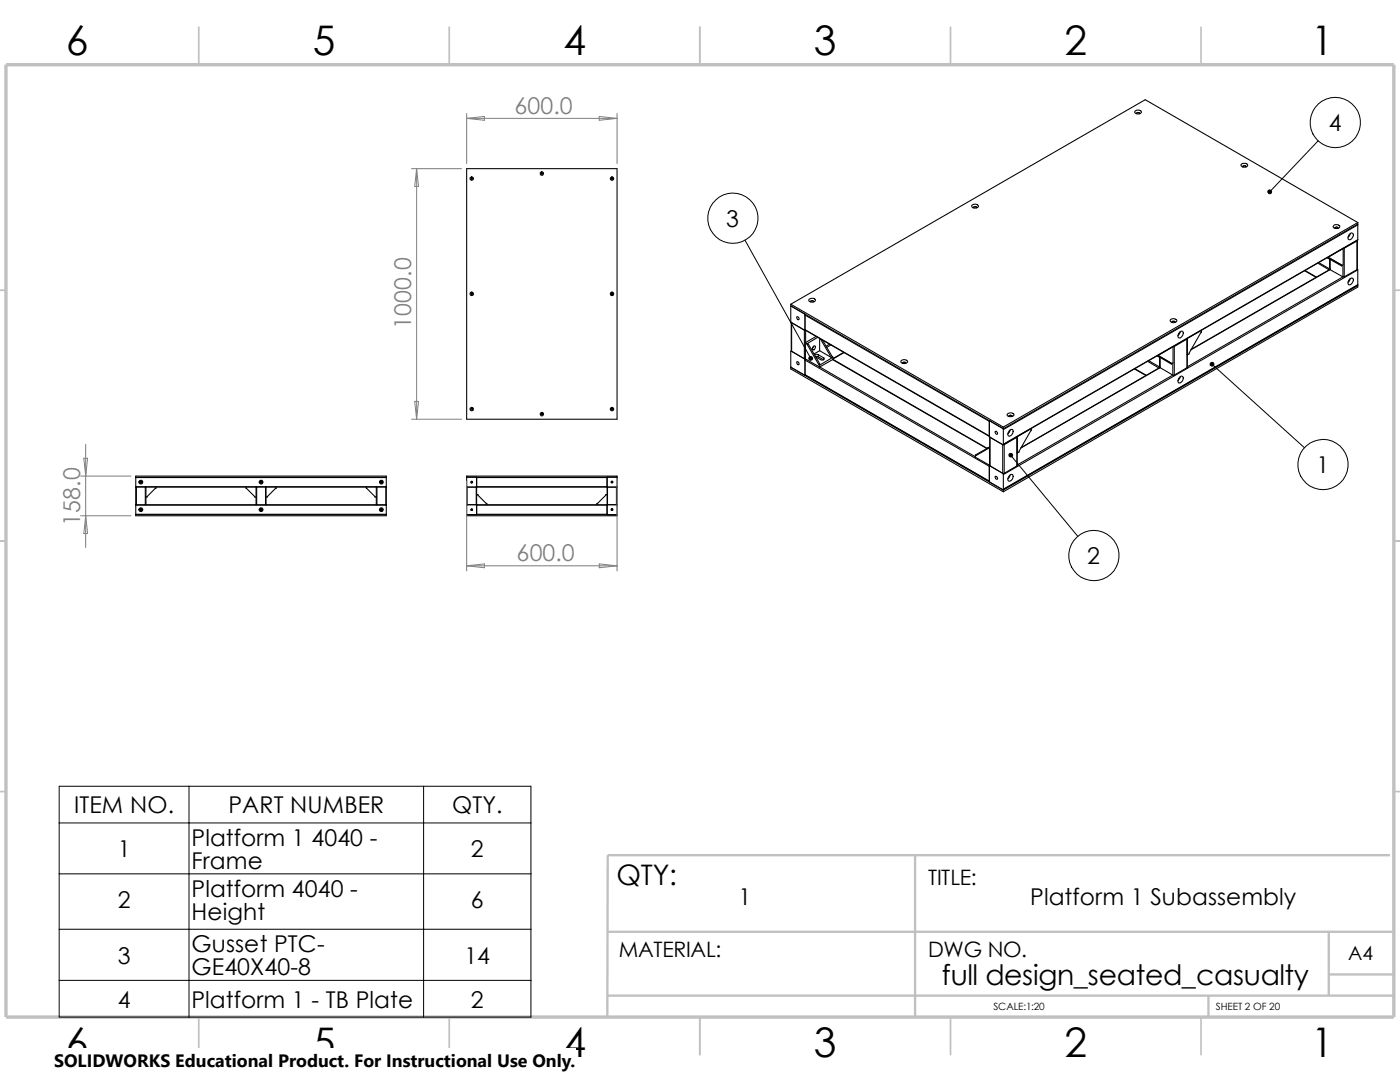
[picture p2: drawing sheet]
<svg xmlns="http://www.w3.org/2000/svg" width="279mm" height="216mm" viewBox="0 0 279 216" stroke-linecap="round" stroke-linejoin="round" font-family="sans-serif">
<g fill="none" stroke="#c0c0c0" stroke-width=".34">
<path d="M39.7 5.4v7.5M89.7 5.4v7.5M139.7 5.4v7.5M189.7 5.4v7.5M239.7 5.4v7.5M-.1 57.9h1.3M278.2 57.9h1.2M-.1 107.9h1.3M278.2 107.9h1.2M-.1 157.9h1.3M278.2 157.9h1.2M39.7 202.9v7.5"/>
<path d="M89.7 202.9v7.5M139.7 202.9v7.5M189.7 202.9v7.5M239.7 202.9v7.5"/>
</g>
<path d="M182.6 170.6v32.3M277.4 170.6h-156.1l-.1 32.3M121.2 198.7h157M121.2 185.9h156.7M241.2 198.7v4.2M265.2 185.9v12.8M265.2 194.4h13" fill="none" stroke="#c0c0c0" stroke-width=".47"/>
<path d="M1.2 12.9h277v190h-277z" fill="none" stroke="#c0c0c0" stroke-width=".68" stroke-linecap="butt"/>
<g fill="none" stroke="#000" stroke-width=".21">
<path d="M93.1 33.7h30v50h-30zM226.6 22.1a.67 .67 0 0 1 .7-.2 .67 .67 0 0 1 .5 .6 .74 .74 0 0 1-1.3-.2zM226.8 22.7a.32 .32 0 0 1 .3-.3 .32 .32 0 0 1 .4 .3h-.1M227.5 22.6l-.4-.1-.3 .1M247.7 32.8l.1-.1a.66 .66 0 0 1 .7-.2 .66 .66 0 0 1 .5 .6 .72 .72 0 0 1-.8 .3 .72 .72 0 0 1-.5-.5zM248.6 33.1l.1 .2M248.6 33.1a.32 .32 0 0 0-.4-.1 .32 .32 0 0 0-.2 .3M248.6 33.1h-.3l-.3 .2M161.5 59.7a.77 .77 0 0 1 1.2 .2 .73 .73 0 0 1-.7 .4 .73 .73 0 0 1-.6-.5zM193.9 41a.73 .73 0 0 1 .8-.3 .73 .73 0 0 1 .5 .6v.1a.74 .74 0 0 1-1.3-.4zM194.3 41.5a.32 .32 0 0 1 .3-.3 .32 .32 0 0 1 .3 .3M194.3 41.4l.1-.1h.3l.2 .1"/>
<path d="M260.3 54l2.3 1.3M260.4 54l2.3 1.3M263 52.5l2.3 1.3M263.2 52.4l2.2 1.3-.1 .1M264.9 51.4l.3 .2M265 51.5l2.7 1.5M265 51.5h.1M265.2 51.2h.1M265.2 51.2v.4M265.4 51.7v2.1M265.4 53.8l-27.7 15.9M265.4 51.5l-.2 .1"/>
<path d="M265.4 51.5l2.3 1.4M265.4 53.8l-27.7 16M265.4 53.8l2.6 1.4M266.1 45.1a.78 .78 0 0 1 1.3 .2 .73 .73 0 0 1-.7 .3 .73 .73 0 0 1-.6-.5zM267 45.6a.33 .33 0 0 0-.3-.3 .33 .33 0 0 0-.3 .3M267 45.5a.4 .4 0 0 0-.6 0M267.7 52.9v.1M268 55.2h.3M268 55.2l-31.1 18M268 52.9v2.3M268.1 49.6h.1M268.1 49.6l-2.9 1.6"/>
<path d="M268.1 49.6v3.2l-.4 .2M268.3 49.5l-.2 .1M268.3 49.5v5.7M269.5 46.6a.42 .42 0 0 1 .6 .1 .42 .42 0 0 1-.1 .6 .49 .49 0 0 1-.4 .5 .49 .49 0 0 1-.6-.3l.2-.5zM269.5 55.6a.42 .42 0 0 1 .6 0 .42 .42 0 0 1-.1 .7 .49 .49 0 0 1-.4 .5 .49 .49 0 0 1-.6-.3l.2-.5zM269.5 46.6l-.5 .8M269.5 55.6l-.5 .7M270.8 48.1l-2.5 1.4M270.8 48.1v5.7M270.8 53.8l-2.5 1.4M270.8 48v.1M270.9 53.7l.1 .1"/>
<path d="M270.9 48l-.1 5.8M270.9 56.9l.1 .1M270.9 44.7l.1 .2M271 47.8l-70.8 40.9M271 56.8l-70.8 40.9M271 57l-70.8 40.8M271 44.4v.3l-70.8 40.9M271 44.9v2.9M271 53.8v3M271 57v.3l-70.8 40.8M271 44.4l-70.8 40.8M271 44.4l-42.4-24.5-70.8 40.8"/>
<path d="M271 44.9l-70.8 40.8M271 47.8l-70.8 40.8M271 53.8l-70.8 40.9M271 56.8l-70.8 40.8M157.8 73.3v.3l42.4 24.5M157.8 60.7v.3l42.4 24.6M157.8 73.3l42.4 24.5M157.8 73.3h.1M157.8 60.7l42.4 24.5M157.9 64.3l.1 5.8M157.9 70.1h.1M157.9 61.1h.1"/>
<path d="M158 70.1l2.5 1.5M158 64.4l2.5 1.5M158 64.4v5.7M158 70.1h-.2l.1 3.2 2.7 1.6 .1-.1M159 72.2h.1a.3 .3 0 0 1 .4 .2 .3 .3 0 0 1-.2 .4l-.3-.4zM159 63.2h.1a.3 .3 0 0 1 .4 .2 .3 .3 0 0 1-.2 .4l-.3-.3zM160.5 65.9h.2M160.5 71.6h.2M160.5 65.9v5.7M160.5 71.6l.2 .2M160.6 74.8h.1M160.7 65.8l-.2 .1"/>
<path d="M160.7 65.8l36.7 21.3M160.7 74.8l36.7 21.3M160.7 65.8l-.1 .1M160.7 62.9v2.9M160.7 71.8v3M160.7 62.9l36.7 21.2M160.7 65.8l36.7 21.2M160.7 71.8l36.7 21.2M160.7 74.8l36.7 21.2M160.7 62.9l-.1-.2-2.7-1.6-.1 3.1 .2 .2M160.7 62.7v.2M160.7 71.6v.2"/>
<path d="M160.7 71.6l2.9 1.6M160.7 68.4v3.2M160.7 68.4l.4 .2M160.8 66v2.3M161.1 68.6v.1M161.1 68.7l2.3 4.1M161.1 68.7l.2-.1 2.3 4-.2 .2M161.8 60.1a.37 .37 0 0 1 .6 .1h-.1a.34 .34 0 0 0-.5 0zM162.4 69.1l-.3 .5M162.4 69h.1a.44 .44 0 0 1 .2 .6 .44 .44 0 0 1-.5 .2 .58 .58 0 0 1 .2-.8zM162.8 71.2h.5M162.8 71.2l.9 .6a.36 .36 0 0 0 .5 .1 .36 .36 0 0 0 .2-.5"/>
<path d="M162.9 67.1l-2.2 1.3M163.2 67.3l-2.1 1.3M163.3 70.8l-.4-.1-.3 .2M163.3 70.8l1.1 .6M163.3 70.8v.4M163.3 71.2l1 .6M163.4 72.8l.2 .1M163.6 67.5v2.5M163.6 72.9v.3M163.6 70l-1.1 .6M163.6 70l2.3 1.3M163.6 73.2l31 17.9"/>
<path d="M163.7 67.6l2.2 3.7M164.2 67.9l1.9 3.3M164.4 71.4v.4M165.6 68.7l-.8 .4M165.8 68.8l-.8 .5M166.1 71.2l.1 .1M166.1 71.2l-.2 .1M166.2 71.8l30.7 17.7M166.2 71.7l30.8 17.8M166.2 71.3l-2.6 1.6M166.2 71.7l-2.6 1.5M166.2 71.3v.4"/>
<path d="M168.4 70.3l-2.2 1.2M168.4 70.4l-2.2 1.2M179.8 72.1a.76 .76 0 0 1 1.3 .1l-.1 .2a.74 .74 0 0 1-1.2-.3zM180.1 72.3h.1a.34 .34 0 0 1 .6 .2v-.1a.41 .41 0 0 0-.7 .1zM226.4 73.6l2.3 1.3M226.5 73.6l2.3 1.3M229 72.1l2.3 1.3M229.2 72l2.3 1.2M230.9 71l.4 .2M231.1 71.1l2.7 1.5M231.3 70.8h.1M231.3 70.8v.4"/>
<path d="M231.4 73.3l.1 .1M231.4 73.3v.1M231.4 71.3v2M231.4 71.1l-.1 .1M231.4 71.1l2.4 1.4M231.5 73.3l-27.7 16M231.5 73.4l-27.8 16M231.5 71.3v2.1M231.5 73.4l2.6 1.4M233.7 63.7a.68 .68 0 0 1 .7-.1 .68 .68 0 0 1 .4 .5l-.1 .1a.69 .69 0 0 1-1.1-.3zM233.8 72.5v.1M233.8 64.3l.2-.2h.4l.1 .2"/>
<path d="M233.9 64.3a.3 .3 0 0 1 .3-.2 .3 .3 0 0 1 .3 .2M234.1 74.8h.3M234.1 74.8l-31.1 18M234.1 72.5v2.3M234.1 69.2l-2.8 1.6M234.1 69.2v3.2l-.3 .2M234.4 69.1l-.3 .1M234.4 69.1v5.7M235.4 66.3a.44 .44 0 0 1 .7-.1 .44 .44 0 0 1 0 .7 .68 .68 0 0 1-.9 .5 1 1 0 0 1 .2-1.1zM235.4 75.3a.41 .41 0 0 1 .6-.2 .41 .41 0 0 1 .1 .6 .7 .7 0 0 1-.9 .6 .95 .95 0 0 1 .2-1zM235.5 66.2l-.4 .8M235.5 75.2l-.4 .7"/>
<path d="M236.9 67.6l-2.5 1.5M236.9 67.6v5.8M236.9 73.4l-2.5 1.4M236.9 67.5v.1M236.9 67.5v5.9M236.9 67.5h.1M239.8 65.9v.4l-2.5 4.3-.4 .2M239.8 65.9l-2.9 1.6M239.8 65.9h.1M27.1 95.2v-.2h50v.2M27.1 95.2h50M27.1 95.3h50"/>
<path d="M27.1 97.1h50M27.1 95.3v1.8M27.1 97.2v3.5M27.1 97.1v.1M27.1 95.2v.1M27.1 97.2h.1M27.2 97.2h1.8M27.2 97.2v3.5M29 97.2h.1M29 97.2v3.5M29.1 97.2h22M29.1 97.2v3.5"/>
<path d="M31.1 97.2v.3l-1.8 1.7h-.2M49.1 97.2v.3l1.7 1.7h.3M51.1 97.2v3.5M51.1 97.2h.1M51.2 97.2h1.8M51.2 97.2v3.5M53 97.2h.1M53 97.2v3.5M53.1 97.2h22M53.1 97.2v3.5M55.1 97.2v.3l-1.8 1.7h-.2M73.1 97.2v.3l1.7 1.7h.3"/>
<path d="M75.1 97.2v3.5M75.1 97.2h.1M75.2 97.2h1.8M75.2 97.2v3.5M77 97.2h.1M77 97.2v3.5M77.1 97.1v.1M77.1 95.2v.1M77.1 95.3v1.8M77.1 97.2v3.5M93.1 95h30v.2h-30zM93.2 95.2v2"/>
<path d="M93.2 97.2v3.5M93.2 97.2h1.8M95 95.2l.1 .1M95 97.2v3.5M95 97.2h.1M95.1 95.2v.1M95.1 97.1v.1M95.1 97.2h26.1M95.1 95.3v1.8M95.1 97.2v3.5M95.1 98.7h.3l1.8 1.8v.2M95.1 95.3h26.1"/>
<path d="M95.1 97.1h26.1M95.1 97.1l-.1 .1M121.2 97.1v.1M121.2 97.2h.1M121.2 95.2v.1M121.2 95.3v1.8M121.2 97.2v3.5M121.2 98.7h-.3l-1.8 1.8v.2M121.2 97.2h1.8M123 97.2v3.5M123 97.2h.1v3.5h-.1M123 95.2l.1 .1v1.9h-.1"/>
<path d="M194.6 90.8v.4l2.9 1.6M197.1 89.4l.4 .2M197.1 89.4v.1l-2.3 1.4-.2-.1M197.1 89.4l-2.5 1.4M197.4 84.1l.2-.1 2.6 1.5v.2M197.4 87l.2 .2M197.4 96l.1 .2 2.7 1.5v-.1M197.4 84.1v2.9M197.4 93v3M197.5 89.6v3.2M197.5 89.6h.1M197.5 92.8h.1"/>
<path d="M197.5 92.9l.1 .1M197.5 83.9l-.1 .2M197.5 92.9l-.1 .1M197.5 92.9v.1M197.5 87.2v5.7M197.5 89.2l-.4 .2M197.6 87.2l2.5 1.5M197.6 93l2.5 1.4M197.6 87.2v5.8M197.6 93h-.2M198.6 86.1a.3 .3 0 0 1 .4 .2 .3 .3 0 0 1-.1 .4l-.3-.3zM198.6 95.1a.3 .3 0 0 1 .4 .1 .3 .3 0 0 1-.1 .4l-.3-.3z"/>
<path d="M200.1 94.4l.1 .3M200.1 88.7h.3M200.1 88.7v5.7M200.1 94.4h.3M200.2 88.6l-.1 .1M200.2 85.2v.4M200.2 85.7v2.9M200.2 94.7v2.9M200.2 97.8v.3M200.4 88.7v5.7M201 82.7l.1-.1a.69 .69 0 0 1 .7-.2 .69 .69 0 0 1 .5 .5 .81 .81 0 0 1-1.3-.2zM201.5 85.9a.41 .41 0 0 1 .6-.2 .41 .41 0 0 1 0 .6 .59 .59 0 0 1-.3 .6 .59 .59 0 0 1-.6-.1v-.4z"/>
<path d="M201.5 94.9a.44 .44 0 0 1 .6-.1 .44 .44 0 0 1 0 .7 .54 .54 0 0 1-.3 .5 .54 .54 0 0 1-.6-.2v-.4zM201.6 85.8l-.5 .8M201.6 94.8l-.5 .7M202 83.1a.32 .32 0 0 0-.3-.3 .32 .32 0 0 0-.4 .3M202 83.1v-.1a.4 .4 0 0 0-.7 .1M202.9 93l-2.5 1.4M203 92.9l-.1 .1M203 87.2l-.1 5.8M203 90.4h.1M203 87.1l-2.6 1.6M203 87.1v3.3M205.8 85.5v.4l-2.4 4.3-.4 .2"/>
<path d="M205.8 85.5l-2.8 1.6M205.8 85.5h.1M27.1 100.7h.1M27.1 102.7h50M27.1 102.7v.2h50v-.2M27.1 100.8h50M27.1 102.6h50M27.1 100.8v1.8M27.1 102.6v.1M27.1 100.7v.1M27.2 100.7h1.8M29 100.7h.1"/>
<path d="M29.1 100.7h22M51.1 100.7h.1M51.2 100.7h1.8M53 100.7h.1M53.1 100.7h22M75.1 100.7h.1M75.2 100.7h1.8M77 100.7h.1M77.1 102.6v.1M77.1 100.7v.1M77.1 100.8v1.8M93.1 102.7h30v.2h-30z"/>
<path d="M93.2 100.7v2M93.2 100.7h1.8M95 100.7l.1 .1M95 100.7h.1M95.1 102.6v.1M95.1 100.7v.1M95.1 100.7h26.1M95.1 100.8v1.8M95.1 100.8h26.1M95.1 102.6h26.1M95.1 102.6l-.1 .1M121.2 100.7h.1"/>
<path d="M121.2 102.6v.1M121.2 100.7v.1M121.2 100.8v1.8M121.2 100.7h1.8M123 100.7l.1 .1v1.8l-.1 .1"/>
<circle cx="94.1" cy="35.6" r=".16"/>
<circle cx="94.1" cy="35.6" r=".34"/>
<circle cx="108.1" cy="34.6" r=".17"/>
<circle cx="108.1" cy="34.6" r=".33"/>
<circle cx="122.1" cy="35.6" r=".34"/>
<circle cx="122.1" cy="35.6" r=".15"/>
<circle cx="94.1" cy="58.6" r=".18"/>
<circle cx="94.1" cy="58.6" r=".34"/>
<circle cx="122.1" cy="58.6" r=".34"/>
<circle cx="122.1" cy="58.6" r=".17"/>
<circle cx="28.1" cy="96.2" r=".38"/>
<circle cx="28.1" cy="96.2" r=".13"/>
<circle cx="28.1" cy="96.2" r=".17"/>
<circle cx="28.1" cy="96.2" r=".22"/>
<circle cx="52.1" cy="96.2" r=".38"/>
<circle cx="52.1" cy="96.2" r=".13"/>
<circle cx="52.1" cy="96.2" r=".17"/>
<circle cx="52.1" cy="96.2" r=".22"/>
<circle cx="76.1" cy="96.2" r=".23"/>
<circle cx="76.1" cy="96.2" r=".38"/>
<circle cx="76.1" cy="96.2" r=".13"/>
<circle cx="76.1" cy="96.2" r=".17"/>
<circle cx="94.1" cy="96.2" r=".15"/>
<circle cx="94.1" cy="81.7" r=".16"/>
<circle cx="94.1" cy="96.2" r=".13"/>
<circle cx="94.1" cy="81.6" r=".34"/>
<circle cx="108.1" cy="82.6" r=".17"/>
<circle cx="108.1" cy="82.6" r=".33"/>
<circle cx="122.1" cy="96.2" r=".18"/>
<circle cx="122.1" cy="81.6" r=".34"/>
<circle cx="122.1" cy="96.2" r=".14"/>
<circle cx="122.1" cy="81.6" r=".15"/>
<circle cx="28.1" cy="101.7" r=".38"/>
<circle cx="28.1" cy="101.7" r=".13"/>
<circle cx="28.1" cy="101.7" r=".17"/>
<circle cx="28.1" cy="101.7" r=".22"/>
<circle cx="52.1" cy="101.7" r=".38"/>
<circle cx="52.1" cy="101.7" r=".13"/>
<circle cx="52.1" cy="101.7" r=".17"/>
<circle cx="52.1" cy="101.7" r=".22"/>
<circle cx="76.1" cy="101.7" r=".23"/>
<circle cx="76.1" cy="101.7" r=".38"/>
<circle cx="76.1" cy="101.7" r=".13"/>
<circle cx="76.1" cy="101.7" r=".17"/>
<circle cx="94.1" cy="101.7" r=".15"/>
<circle cx="94.1" cy="101.7" r=".13"/>
<circle cx="122.1" cy="101.7" r=".18"/>
<circle cx="122.1" cy="101.7" r=".13"/>
</g>
<g fill="none" stroke="#000" stroke-width=".2">
<path d="M263.1 28.1l-9.7 10.2M148.7 47.9l13.1 23.6M241.9 72.7l18.4 16.6M201.7 90.8l13.4 16.2M11.8 156.9h94.2v46h-94.2zM37.7 156.9v46M84.5 156.9v46M11.8 164.2h94.2M11.8 174.4h94.2M11.8 185.4h94.2M11.8 195.6h94.2"/>
<circle cx="266.5" cy="24.5" r="5"/>
<circle cx="146.3" cy="43.6" r="5"/>
<circle cx="264" cy="92.7" r="5"/>
<circle cx="218.3" cy="110.9" r="5"/>
</g>
<g fill="none" stroke="#808080" stroke-width=".2">
<path d="M82.1 33.7h10M83.1 33.7v50M83.1 33.7l.4 3.5h-.7zM93.1 22.6v10M93.1 23.6h30M93.1 23.6l3.6-.4v.8zM119.6 23.2l3.5 .4-3.5 .4zM123.1 22.6v10M16.1 95h10M16.7 91.4h.8l-.4 3.6zM17.1 88.6v20.7M82.1 83.7h10"/>
<path d="M82.8 80.1h.7l-.4 3.6zM93.1 96v17.9M123.1 96v17.9M16.1 102.9h10M17.1 102.9l.4 3.6h-.8zM93.1 112.9l3.6-.4v.8zM93.1 112.9h30M119.6 112.5l3.5 .4-3.5 .4z"/>
</g>
<g fill="#000" stroke="#000" stroke-width=".2">
<circle cx="253.4" cy="38.3" r=".38"/>
<circle cx="161.8" cy="71.5" r=".38"/>
<circle cx="241.9" cy="72.7" r=".38"/>
<circle cx="201.7" cy="90.8" r=".37"/>
</g>
<path d="M10.8 209.2h104.1v6.7h-104.1z" fill="#fff"/>
<g font-size="8.1">
<text x="13.2" y="10.9">6</text>
<text x="62.4" y="10.9">5</text>
<text x="112.4" y="10.9">4</text>
<text x="162.4" y="10.9">3</text>
<text x="212.4" y="10.9">2</text>
<text x="261.7" y="10.9">1</text>
<text x="13.2" y="210.9">6</text>
<text x="62.4" y="210.9">5</text>
<text x="112.4" y="210.9">4</text>
<text x="162.4" y="210.9">3</text>
<text x="212.4" y="210.9">2</text>
<text x="261.7" y="210.9">1</text>
</g>
<g font-size="5.6">
<text x="123" y="176.7">QTY:</text>
<text x="188" y="196.5">full design_seated_casualty</text>
</g>
<g font-size="4.6" fill="#808080">
<text x="102.7" y="22.7">600.0</text>
<text x="82" y="65.6" transform="rotate(-90 82 65.6)">1000.0</text>
<text x="16" y="104.9" transform="rotate(-90 16 104.9)">158.0</text>
<text x="103.1" y="112">600.0</text>
</g>
<g font-size="4.6">
<text x="265.2" y="26.2">4</text>
<text x="144.9" y="45.3">3</text>
<text x="262.8" y="94.4">1</text>
<text x="217" y="112.6">2</text>
<text x="14.8" y="162.3">ITEM NO.</text>
<text x="45.6" y="162.3">PART NUMBER</text>
<text x="90.3" y="162.3">QTY.</text>
<text x="23.5" y="171.1">1</text>
<text x="38.2" y="168.8">Platform 1 4040 -</text>
<text x="38.2" y="173.3">Frame</text>
<text x="93.9" y="171.1">2</text>
<text x="38.2" y="179">Platform 4040 -</text>
<text x="23.5" y="181.2">2</text>
<text x="38.2" y="183.5">Height</text>
<text x="93.9" y="181.2">6</text>
<text x="147.4" y="180.6">1</text>
<text x="205.6" y="180.6">Platform 1 Subassembly</text>
<text x="38.2" y="190">Gusset PTC-</text>
<text x="23.5" y="192.3">3</text>
<text x="38.2" y="194.6">GE40X40-8</text>
<text x="92.7" y="192.3">14</text>
<text x="23.5" y="201">4</text>
<text x="38.2" y="201">Platform 1 - TB Plate</text>
<text x="94" y="201">2</text>
</g>
<g font-size="4.2">
<text x="185.2" y="176.7">TITLE:</text>
<text x="123.5" y="191">MATERIAL:</text>
<text x="185.2" y="191">DWG NO.</text>
</g>
<text font-size="3.9" x="269.1" y="191.5">A4</text>
<text font-size="3.6" x="10.8" y="213">SOLIDWORKS Educational Product. For Instructional Use Only.</text>
<g font-size="2">
<text x="198.2" y="201.6">SCALE:1:20</text>
<text x="242.7" y="201.6">SHEET 2 OF 20</text>
</g>
</svg>
